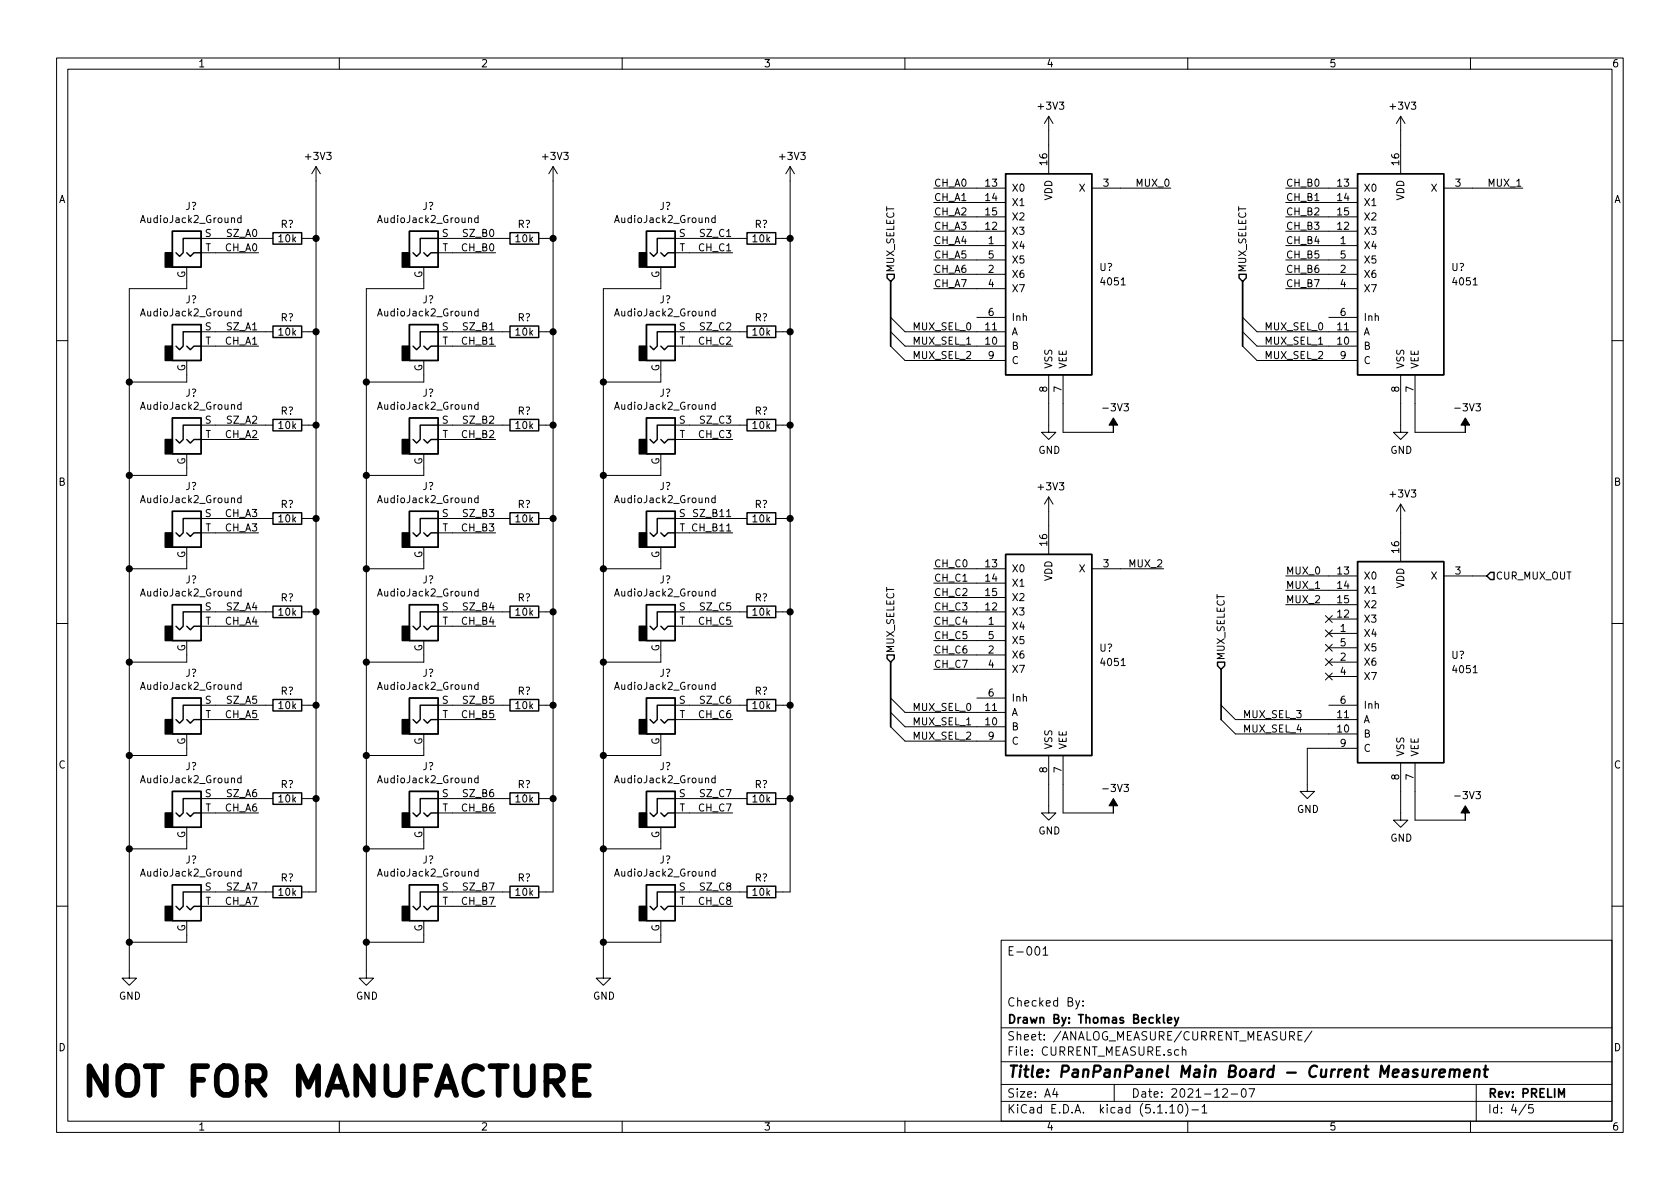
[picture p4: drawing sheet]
<svg xmlns="http://www.w3.org/2000/svg" width="297mm" height="210mm" viewBox="0 0 297 210" stroke-linecap="round" stroke-linejoin="round" font-family="sans-serif">
<g fill="none" stroke="#000" stroke-width=".18">
<path d="M10 10.3h277v189.9h-277zM12 12.2h273v186.1h-273zM60 10.3v1.9M110 10.3v1.9M160 10.3v1.9M210 10.3v1.9M260 10.3v1.9M42.6 38.6l-.3-.1-.3 .3 .1 .5h.5M42.6 38.1v1.3M55.9 29.5v128.2h-2.6M55.9 29.5l-.8 1.2M55.9 29.5l.7 1.2"/>
<path d="M84.5 38.6l-.3-.1-.3 .3 .1 .5h.5M84.5 38.1v1.3M97.8 29.5v128.2h-2.6M97.8 29.5l-.8 1.2M97.8 29.5l.8 1.2M126.4 38.6l-.3-.1-.3 .3 .2 .5h.4M126.4 38.1v1.3M139.7 29.5v128.2h-2.5M139.7 29.5l-.8 1.2M139.7 29.5l.8 1.2M165.1 33.3h12.7M165.1 35.8h12.7"/>
<path d="M165.1 38.3h12.7M185.4 20.6v10.1M185.4 20.6l-.7 1.2M185.4 20.6l.8 1.2M193 33.3h14M227.3 33.3h12.7M227.3 35.8h12.7M227.3 38.3h12.7M247.6 20.6v10.1M247.6 20.6l-.7 1.2M247.6 20.6l.8 1.2M255.3 33.3h13.9"/>
<path d="M33 47.2v3.8h-10.1v122h1.2l-1.2 1.2-1.3-1.2h1.3M35.6 42.2h12.7M35.6 58.7h12.7M35.6 44.7h10.1M42.6 55.1l-.3-.1-.3 .3 .1 .5h.5M42.6 54.6v1.3M53.3 42.2h2.6M53.3 58.7h2.6M74.9 47.2v3.8h-10.1v122h1.2l-1.2 1.2-1.3-1.2h1.3M77.5 42.2h12.7M77.5 58.7h12.7M77.5 44.7h10.1"/>
<path d="M84.5 55.1l-.3-.1-.3 .3 .1 .5h.5M84.5 54.6v1.3M95.2 42.2h2.6M95.2 58.7h2.6M116.8 47.2v3.8h-10.1v122h1.2l-1.2 1.2-1.3-1.2h1.3M119.4 42.2h12.7M119.4 58.7h12.7M119.4 44.7h10.1M126.4 55.1l-.3-.1-.3 .3 .2 .5h.4M126.4 54.6v1.3M137.2 42.2h2.5M137.2 58.7h2.5"/>
<path d="M157.5 56.1l2.5 2.6h17.8M157.5 58.7l2.5 2.5h17.8M165.1 43.4h12.7M165.1 40.9h12.7M165.1 48.5h12.7M165.1 51h12.7M165.1 46h12.7M172.7 56.1h5.1M219.7 56.1l2.5 2.6h17.8M219.7 58.7l2.5 2.5h17.8M227.3 43.4h12.7M227.3 40.9h12.7"/>
<path d="M227.3 48.5h12.7M227.3 51h12.7M227.3 46h12.7M234.9 56.1h5.1M10 60.2h2M33 63.7v3.9h-10.1M35.6 61.2h10.1M35.6 75.2h12.7M35.6 77.7h10.1M42.6 71.6l-.3-.1-.3 .3 .1 .5h.5M42.6 71.1v1.3M53.3 75.2h2.6"/>
<path d="M74.9 63.7v3.9h-10.1M77.5 61.2h10.1M77.5 75.2h12.7M77.5 77.7h10.1M84.5 71.6l-.3-.1-.3 .3 .1 .5h.5M84.5 71.1v1.3M95.2 75.2h2.6M116.8 63.7v3.9h-10.1M119.4 61.2h10.1M119.4 75.2h12.7M119.4 77.7h10.1M126.4 71.6l-.3-.1-.3 .3 .2 .5h.4"/>
<path d="M126.4 71.1v1.3M137.2 75.2h2.5M157.5 61.2l2.5 2.5h17.8M185.4 66.3v10.1h1.3l-1.3 1.3-1.3-1.3h1.3M188 66.3v10.1h8.8M219.7 61.2l2.5 2.5h17.8M247.6 66.3v10.1h1.3l-1.3 1.3-1.2-1.3h1.2M250.2 66.3v10.1h8.9M285 60.2h2M33 80.3v3.8h-10.1M33 96.8v3.8h-10.1M35.6 91.7h12.7"/>
<path d="M35.6 94.2h10.1M42.6 88.1h-.3l-.3 .2 .1 .5h.5M42.6 87.6v1.3M53.3 91.7h2.6M74.9 80.3v3.8h-10.1M74.9 96.8v3.8h-10.1M77.5 91.7h12.7M77.5 94.2h10.1M84.5 88.1h-.3l-.3 .2 .1 .5h.5M84.5 87.6v1.3M95.2 91.7h2.6M116.8 80.3v3.8h-10.1"/>
<path d="M116.8 96.8v3.8h-10.1M119.4 91.7h12.7M119.4 94.2h10.1M126.4 88.1h-.3l-.3 .2 .2 .5h.4M126.4 87.6v1.3M137.2 91.7h2.5M185.4 87.9l-.7 1.2M185.4 87.9v10.1M185.4 87.9l.8 1.2M247.6 89.1l-.7 1.3M247.6 89.1v10.2M247.6 89.1l.8 1.3"/>
<path d="M10 110.3h2M33 113.3v3.8h-10.1M35.6 108.2h12.7M35.6 110.7h10.1M42.6 104.6h-.3l-.3 .2 .1 .6h.5M42.6 104.1v1.3M53.3 108.2h2.6M74.9 113.3v3.8h-10.1M77.5 108.2h12.7M77.5 110.7h10.1M84.5 104.6h-.3l-.3 .2 .1 .6h.5M84.5 104.1v1.3"/>
<path d="M95.2 108.2h2.6M116.8 113.3v3.8h-10.1M119.4 108.2h12.7M119.4 110.7h10.1M126.4 104.6h-.3l-.3 .2 .2 .6h.4M126.4 104.1v1.3M137.2 108.2h2.5M165.1 108.2h12.7M165.1 110.7h12.7M165.1 100.6h12.7M165.1 103.1h12.7M165.1 105.7h12.7"/>
<path d="M165.1 115.8h12.7M165.1 118.4h12.7M165.1 113.3h12.7M193 100.6h12.7M227.3 101.8h12.7M227.3 104.4h12.7M227.3 106.9h12.7M234.3 119l1.3 1.2M234.3 116.5l1.3 1.2M234.3 113.9l1.3 1.3M234.3 111.4l1.3 1.2M234.3 108.9l1.3 1.2"/>
<path d="M234.9 112h5.1M234.9 109.5h5.1M234.9 117.1h5.1M234.9 119.6h5.1M234.9 114.5h5.1M235.6 119l-1.3 1.2M235.6 116.5l-1.3 1.2M235.6 113.9l-1.3 1.3M235.6 111.4l-1.3 1.2M235.6 108.9l-1.3 1.2M255.3 101.8h7.6M285 110.3h2"/>
<path d="M33 129.8v3.8h-10.1M35.6 124.7h12.7M35.6 127.2h10.1M42.6 137.6h-.3l-.3 .2 .1 .6h.5M42.6 121.1h-.3l-.3 .2 .1 .6h.5M42.6 120.6v1.3M42.6 137.2v1.2M53.3 124.7h2.6M74.9 129.8v3.8h-10.1M77.5 124.7h12.7M77.5 127.2h10.1M84.5 121.1h-.3l-.3 .2 .1 .6h.5"/>
<path d="M84.5 137.6h-.3l-.3 .2 .1 .6h.5M84.5 120.6v1.3M84.5 137.2v1.2M95.2 124.7h2.6M116.8 129.8v3.8h-10.1M119.4 124.7h12.7M119.4 127.2h10.1M126.4 121.1h-.3l-.3 .2 .2 .6h.4M126.4 137.6h-.3l-.3 .2 .2 .6h.4M126.4 120.6v1.3M126.4 137.2v1.2M137.2 124.7h2.5"/>
<path d="M157.5 126l2.5 2.5h17.8M157.5 123.4l2.5 2.6h17.8M157.5 128.5l2.5 2.6h17.8M172.7 123.4h5.1M185.4 133.6v10.2h1.3l-1.3 1.2-1.3-1.2h1.3M188 133.6v10.2h8.8M215.9 124.7l2.5 2.5h21.6M215.9 127.2l2.5 2.6h21.6M234.9 124.7h5.1M240 132.3h-8.9v7.6h1.3l-1.3 1.3-1.2-1.3h1.2M247.6 134.9v10.1h1.3l-1.3 1.3-1.2-1.3h1.2M250.2 134.9v10.1h8.9"/>
<path d="M33 146.3v3.8h-10.1M35.6 157.7h12.7M35.6 141.2h12.7M35.6 143.8h10.1M42.6 154.1h-.3l-.3 .2 .1 .6h.5M42.6 153.7v1.2M53.3 141.2h2.6M74.9 146.3v3.8h-10.1M77.5 157.7h12.7M77.5 141.2h12.7M77.5 143.8h10.1M84.5 154.1h-.3l-.3 .2 .1 .6h.5"/>
<path d="M84.5 153.7v1.2M95.2 141.2h2.6M116.8 146.3v3.8h-10.1M119.4 157.7h12.7M119.4 141.2h12.7M119.4 143.8h10.1M126.4 154.1h-.3l-.3 .2 .2 .6h.4M126.4 153.7v1.2M137.2 141.2h2.5M10 160.2h2M33 162.8v3.8h-10.1M35.6 160.3h10.1"/>
<path d="M74.9 162.8v3.8h-10.1M77.5 160.3h10.1M116.8 162.8v3.8h-10.1M119.4 160.3h10.1M177 166.3h108v32h-108zM184.4 167.8l.4-.4v1.5M184.4 168.9h.9M190.2 176.9l.4 1M190.9 176.9l-.5 1.4-.2 .1M191.5 177.8v.1M191.5 177v.1M285 160.2h2"/>
<path d="M60 198.3v1.9M110 198.3v1.9M160 198.3v1.9M177 194.8h108M177 191.8h108M177 187.8h108M177 181.8h108M186.5 192.5l-.4 1h1M186.8 193v1M197 191.8v3M206.8 195.8l.5-.5v1.5M206.8 196.8h.9"/>
<path d="M208.5 195.4l.1-.1a.8 .8 0 0 1 .5 .8 .8 .8 0 0 1-.5 .7 1 1 0 0 1-.1-1.4zM209 185.7l.2-.1 .4 .1 .1 .9M209 185.1v1.5M209.6 195.1a1.71 1.71 0 0 1 0 2.3M210 198.3v1.9M210.7 196.3h1.2M212.5 195.8l.5-.5v1.5M212.5 196.8h.9M216.2 192.7l.2-.2h.4l.2 .5-.9 1h.9M217.7 193.5h1.1M219.6 192.7l.4-.2a.94 .94 0 0 1 0 1.5 .82 .82 0 0 1-.4-1.3zM220.8 192.5h1l-.6 1.5"/>
<path d="M229.5 183.1h.5M230.2 182.4h-.7v1.5h.7M232 182.3l-1.3 2M260 198.3v1.9M261 191.8v6.5M269.8 195.2l-1.2 2M271 195.3h-.7v.7l.2-.1 .5 .1 .1 .2-.1 .5-.2 .1-.5-.1"/>
</g>
<path d="M157.5 49.8v11.4M219.7 49.8v11.4M157.5 117.1v11.4M215.9 118.4v8.8M207.7 179.9l.3 1M208.4 179.9l-.5 1.4-.2 .1M206.5 180.4l.7-.1-.1-.3-.4-.1-.2 .2v.7h.6M275.6 194v-1.5l.5 1.1 .5-1.1v1.5" fill="none" stroke="#000" stroke-width=".3"/>
<g fill="none" stroke="#000" stroke-width=".41">
<path d="M251.6 189.1v1.2a.59 .59 0 0 0 .7 0M252.5 189.1l-.2 1.3M253.4 189.1l-.1 1.3M254 189.1a.55 .55 0 0 0-.6 .4M254.5 189.8l1-.2-.1-.4-.5-.1-.3 .3-.1 .9 .2 .1 .6-.1M256.4 189.3a.5 .5 0 0 1 .8 .1l-.1 1M256.4 189.1l-.2 1.3M257.2 189.4a.47 .47 0 0 1 .5-.3 .47 .47 0 0 1 .4 .3l-.1 1M258.9 189.8l1-.2-.1-.4-.5-.1-.3 .3-.1 .9 .2 .1 .6-.1M260.8 189.3a.5 .5 0 0 1 .8 .1l-.1 1M260.8 189.1l-.2 1.3M262.3 189.1h.8"/>
<path d="M262.7 188.4l-.2 1.8 .1 .1 .3 .1"/>
</g>
<g fill="none" stroke="#000" stroke-width=".25">
<path d="M177.8 30.7h15.2v35.6h-15.2zM240 30.7h15.3v35.6h-15.3zM30.5 57.4h5.1v6.3h-5.1zM30.5 40.9h5.1v6.3h-5.1zM33 44.7l.7 .6 .6-.6h1.3M35.6 58.7h-3.2v2.5l-.7 .6-.6-.6M35.6 42.2h-3.2v2.5l-.7 .6-.6-.6M48.3 57.7h5v2h-5zM48.3 41.1h5v2.1h-5zM72.4 40.9h5.1v6.3h-5.1zM72.4 57.4h5.1v6.3h-5.1zM74.9 44.7l.7 .6 .6-.6h1.3"/>
<path d="M77.5 42.2h-3.2v2.5l-.6 .6-.7-.6M77.5 58.7h-3.2v2.5l-.6 .6-.7-.6M90.2 41.1h5v2.1h-5zM90.2 57.7h5v2h-5zM114.3 57.4h5.1v6.3h-5.1zM114.3 40.9h5.1v6.3h-5.1zM116.8 44.7l.7 .6 .6-.6h1.3M119.4 58.7h-3.2v2.5l-.6 .6-.7-.6M119.4 42.2h-3.2v2.5l-.6 .6-.7-.6M132.1 41.1h5.1v2.1h-5.1zM132.1 57.7h5.1v2h-5.1zM156.8 48.5h1.3v.6l-.6 .7-.7-.7z"/>
<path d="M219.1 48.5h1.2v.6l-.6 .7-.6-.7zM30.5 73.9h5.1v6.4h-5.1zM33 77.7l.7 .7 .6-.7h1.3M33 61.2l.7 .6 .6-.6h1.3M35.6 75.2h-3.2v2.5l-.7 .7-.6-.7M48.3 74.2h5v2h-5zM72.4 73.9h5.1v6.4h-5.1zM74.9 61.2l.7 .6 .6-.6h1.3M74.9 77.7l.7 .7 .6-.7h1.3M77.5 75.2h-3.2v2.5l-.6 .7-.7-.7M90.2 74.2h5v2h-5zM114.3 73.9h5.1v6.4h-5.1z"/>
<path d="M116.8 61.2l.7 .6 .6-.6h1.3M116.8 77.7l.7 .7 .6-.7h1.3M119.4 75.2h-3.2v2.5l-.6 .7-.7-.7M132.1 74.2h5.1v2h-5.1zM30.5 90.4h5.1v6.4h-5.1zM33 94.2l.7 .7 .6-.7h1.3M35.6 91.7h-3.2v2.5l-.7 .7-.6-.7M48.3 90.7h5v2h-5zM72.4 90.4h5.1v6.4h-5.1zM74.9 94.2l.7 .7 .6-.7h1.3M77.5 91.7h-3.2v2.5l-.6 .7-.7-.7M90.2 90.7h5v2h-5z"/>
<path d="M114.3 90.4h5.1v6.4h-5.1zM116.8 94.2l.7 .7 .6-.7h1.3M119.4 91.7h-3.2v2.5l-.6 .7-.7-.7M132.1 90.7h5.1v2h-5.1zM177.8 98h15.2v35.6h-15.2zM240 99.3h15.3v35.6h-15.3zM30.5 106.9h5.1v6.4h-5.1zM33 110.7l.7 .7 .6-.7h1.3M35.6 108.2h-3.2v2.5l-.7 .7-.6-.7M48.3 107.2h5v2h-5zM72.4 106.9h5.1v6.4h-5.1zM74.9 110.7l.7 .7 .6-.7h1.3"/>
<path d="M77.5 108.2h-3.2v2.5l-.6 .7-.7-.7M90.2 107.2h5v2h-5zM114.3 106.9h5.1v6.4h-5.1zM116.8 110.7l.7 .7 .6-.7h1.3M119.4 108.2h-3.2v2.5l-.6 .7-.7-.7M132.1 107.2h5.1v2h-5.1zM156.8 115.8h1.3v.7l-.6 .6-.7-.6zM215.3 117.1h1.2v.6l-.6 .7-.6-.7zM263.5 101.2h.7v1.3h-.7l-.6-.7zM30.5 139.9h5.1v6.4h-5.1zM30.5 123.4h5.1v6.4h-5.1zM33 127.2l.7 .7 .6-.7h1.3"/>
<path d="M35.6 124.7h-3.2v2.5l-.7 .7-.6-.7M48.3 123.7h5v2h-5zM72.4 123.4h5.1v6.4h-5.1zM72.4 139.9h5.1v6.4h-5.1zM74.9 127.2l.7 .7 .6-.7h1.3M77.5 124.7h-3.2v2.5l-.6 .7-.7-.7M90.2 123.7h5v2h-5zM114.3 123.4h5.1v6.4h-5.1zM114.3 139.9h5.1v6.4h-5.1zM116.8 127.2l.7 .7 .6-.7h1.3M119.4 124.7h-3.2v2.5l-.6 .7-.7-.7M132.1 123.7h5.1v2h-5.1z"/>
<path d="M30.5 156.5h5.1v6.3h-5.1zM33 143.8l.7 .6 .6-.6h1.3M35.6 157.7h-3.2v2.6l-.7 .6-.6-.6M35.6 141.2h-3.2v2.6l-.7 .6-.6-.6M48.3 156.7h5v2h-5zM48.3 140.2h5v2h-5zM72.4 156.5h5.1v6.3h-5.1zM74.9 143.8l.7 .6 .6-.6h1.3M77.5 141.2h-3.2v2.6l-.6 .6-.7-.6M77.5 157.7h-3.2v2.6l-.6 .6-.7-.6M90.2 140.2h5v2h-5zM90.2 156.7h5v2h-5z"/>
<path d="M114.3 156.5h5.1v6.3h-5.1zM116.8 143.8l.7 .6 .6-.6h1.3M119.4 141.2h-3.2v2.6l-.6 .6-.7-.6M119.4 157.7h-3.2v2.6l-.6 .6-.7-.6M132.1 140.2h5.1v2h-5.1zM132.1 156.7h5.1v2h-5.1zM33 160.3l.7 .6 .6-.6h1.3M74.9 160.3l.7 .6 .6-.6h1.3M116.8 160.3l.7 .6 .6-.6h1.3"/>
</g>
<g fill="#000" stroke="#000" stroke-width=".25">
<path d="M29.2 44.7h1.3v2.5h-1.3zM71.1 44.7h1.3v2.5h-1.3zM113 44.7h1.3v2.5h-1.3zM29.2 61.2h1.3v2.5h-1.3zM71.1 61.2h1.3v2.5h-1.3zM113 61.2h1.3v2.5h-1.3zM29.2 77.7h1.3v2.6h-1.3zM29.2 94.2h1.3v2.6h-1.3zM71.1 77.7h1.3v2.6h-1.3zM71.1 94.2h1.3v2.6h-1.3zM113 77.7h1.3v2.6h-1.3zM113 94.2h1.3v2.6h-1.3z"/>
<path d="M29.2 110.7h1.3v2.6h-1.3zM71.1 110.7h1.3v2.6h-1.3zM113 110.7h1.3v2.6h-1.3zM29.2 127.2h1.3v2.6h-1.3zM71.1 127.2h1.3v2.6h-1.3zM113 127.2h1.3v2.6h-1.3zM29.2 143.8h1.3v2.5h-1.3zM71.1 143.8h1.3v2.5h-1.3zM113 143.8h1.3v2.5h-1.3zM29.2 160.3h1.3v2.5h-1.3zM71.1 160.3h1.3v2.5h-1.3zM113 160.3h1.3v2.5h-1.3z"/>
<circle cx="55.9" cy="42.2" r=".51"/>
<circle cx="55.9" cy="58.7" r=".51"/>
<circle cx="97.8" cy="58.7" r=".51"/>
<circle cx="97.8" cy="42.2" r=".51"/>
<circle cx="139.7" cy="58.7" r=".51"/>
<circle cx="139.7" cy="42.2" r=".51"/>
<circle cx="22.9" cy="67.6" r=".51"/>
<circle cx="55.9" cy="75.2" r=".51"/>
<circle cx="64.8" cy="67.6" r=".51"/>
<circle cx="97.8" cy="75.2" r=".51"/>
<circle cx="106.7" cy="67.6" r=".51"/>
<circle cx="139.7" cy="75.2" r=".51"/>
<circle cx="22.9" cy="84.1" r=".51"/>
<circle cx="55.9" cy="91.7" r=".51"/>
<circle cx="64.8" cy="84.1" r=".51"/>
<circle cx="97.8" cy="91.7" r=".51"/>
<circle cx="106.7" cy="84.1" r=".51"/>
<circle cx="139.7" cy="91.7" r=".51"/>
<circle cx="22.9" cy="117.1" r=".51"/>
<circle cx="22.9" cy="100.6" r=".51"/>
<circle cx="55.9" cy="108.2" r=".51"/>
<circle cx="64.8" cy="117.1" r=".51"/>
<circle cx="64.8" cy="100.6" r=".51"/>
<circle cx="97.8" cy="108.2" r=".51"/>
<circle cx="106.7" cy="100.6" r=".51"/>
<circle cx="106.7" cy="117.1" r=".51"/>
<circle cx="139.7" cy="108.2" r=".51"/>
<circle cx="22.9" cy="133.6" r=".51"/>
<circle cx="55.9" cy="124.7" r=".51"/>
<circle cx="64.8" cy="133.6" r=".51"/>
<circle cx="97.8" cy="124.7" r=".51"/>
<circle cx="106.7" cy="133.6" r=".51"/>
<circle cx="139.7" cy="124.7" r=".51"/>
<circle cx="22.9" cy="150.1" r=".51"/>
<circle cx="55.9" cy="141.2" r=".51"/>
<circle cx="64.8" cy="150.1" r=".51"/>
<circle cx="97.8" cy="141.2" r=".51"/>
<circle cx="106.7" cy="150.1" r=".51"/>
<circle cx="139.7" cy="141.2" r=".51"/>
<circle cx="22.9" cy="166.6" r=".51"/>
<circle cx="64.8" cy="166.6" r=".51"/>
<circle cx="106.7" cy="166.6" r=".51"/>
</g>
<path d="M196.8 73.9l.8 1.3h-.8v1.2v-1.2h-.7zM259.1 73.9l.7 1.3h-.7v1.2v-1.2h-.8zM196.8 141.2l.8 1.3h-.8v1.3v-1.3h-.7zM259.1 142.5l.7 1.3h-.7v1.2v-1.2h-.8z" fill="#000" stroke="#000" stroke-width=".18"/>
<text font-size="7.1" x="14" y="193.9">NOT FOR MANUFACTURE</text>
<text font-size="2.8" x="178" y="190.5">Title: PanPanPanel Main Board - Current Measurement</text>
<g font-size="2.1">
<text x="178" y="169">E-001</text>
<text x="178" y="178">Checked By:</text>
<text x="178" y="184">Sheet: /ANALOG_MEASURE/CURRENT_MEASURE/</text>
<text x="178" y="181">Drawn By: Thomas Beckley</text>
<text x="178" y="186.7">File: CURRENT_MEASURE.sch</text>
<text x="178" y="196.9">KiCad E.D.A. kicad (5.1.10)-1</text>
<text x="178" y="194.1">Size: A4</text>
<text x="200" y="194.1">Date: 2021-12-07</text>
<text x="263" y="194.1">Rev: PRELIM</text>
<text x="263" y="196.9">Id: 4/5</text>
</g>
<g font-size="1.8">
<text x="35" y="11.9">1</text>
<text x="85" y="11.9">2</text>
<text x="135" y="11.9">3</text>
<text x="185" y="11.9">4</text>
<text x="235" y="11.9">5</text>
<text x="285" y="11.9">6</text>
<text x="183.7" y="19.4">+3V3</text>
<text x="245.9" y="19.4">+3V3</text>
<text x="54.2" y="28.3">+3V3</text>
<text x="96.1" y="28.3">+3V3</text>
<text x="138" y="28.3">+3V3</text>
<text x="185.2" y="29.2" transform="rotate(-90 185.2 29.2)">16</text>
<text x="247.4" y="29.2" transform="rotate(-90 247.4 29.2)">16</text>
<text x="10.4" y="35.9">A</text>
<text x="165.1" y="35.6">CH_A1</text>
<text x="165.1" y="33">CH_A0</text>
<text x="174.3" y="33">13</text>
<text x="174.3" y="35.6">14</text>
<text x="178.8" y="33.9">X0</text>
<text x="186.1" y="35.5" transform="rotate(-90 186.1 35.5)">VDD</text>
<text x="190.9" y="33.9">X</text>
<text x="195.1" y="33">3</text>
<text x="201.1" y="33">MUX_0</text>
<text x="227.3" y="35.6">CH_B1</text>
<text x="227.3" y="33">CH_B0</text>
<text x="236.5" y="33">13</text>
<text x="236.5" y="35.6">14</text>
<text x="241" y="33.9">X0</text>
<text x="248.3" y="35.5" transform="rotate(-90 248.3 35.5)">VDD</text>
<text x="253.1" y="33.9">X</text>
<text x="257.3" y="33">3</text>
<text x="263.3" y="33">MUX_1</text>
<text x="285.4" y="35.9">A</text>
<text x="25.2" y="39.4">AudioJack2_Ground</text>
<text x="32.8" y="37.1">J?</text>
<text x="36.2" y="41.9">S</text>
<text x="40.2" y="41.9">SZ_A0</text>
<text x="49.6" y="40.3">R?</text>
<text x="67.1" y="39.4">AudioJack2_Ground</text>
<text x="74.7" y="37.1">J?</text>
<text x="78.2" y="41.9">S</text>
<text x="82.1" y="41.9">SZ_B0</text>
<text x="91.5" y="40.3">R?</text>
<text x="109" y="39.4">AudioJack2_Ground</text>
<text x="116.6" y="37.1">J?</text>
<text x="120.1" y="41.9">S</text>
<text x="124" y="41.9">SZ_C1</text>
<text x="133.5" y="40.3">R?</text>
<text x="165.1" y="40.6">CH_A3</text>
<text x="165.1" y="38.1">CH_A2</text>
<text x="174.3" y="40.6">12</text>
<text x="174.3" y="38.1">15</text>
<text x="178.8" y="41.5">X3</text>
<text x="178.8" y="36.4">X1</text>
<text x="178.8" y="39">X2</text>
<text x="227.3" y="40.6">CH_B3</text>
<text x="227.3" y="38.1">CH_B2</text>
<text x="236.5" y="40.6">12</text>
<text x="236.5" y="38.1">15</text>
<text x="241" y="41.5">X3</text>
<text x="241" y="36.4">X1</text>
<text x="241" y="39">X2</text>
<text x="36.3" y="44.4">T</text>
<text x="39.9" y="44.4">CH_A0</text>
<text x="49.3" y="42.8">10k</text>
<text x="78.2" y="44.4">T</text>
<text x="81.8" y="44.4">CH_B0</text>
<text x="91.2" y="42.8">10k</text>
<text x="120.1" y="44.4">T</text>
<text x="123.7" y="44.4">CH_C1</text>
<text x="133.1" y="42.8">10k</text>
<text x="165.1" y="45.7">CH_A5</text>
<text x="165.1" y="43.2">CH_A4</text>
<text x="174.8" y="43.2">1</text>
<text x="174.8" y="45.7">5</text>
<text x="178.8" y="44.1">X4</text>
<text x="178.8" y="46.6">X5</text>
<text x="194.4" y="47.9">U?</text>
<text x="227.3" y="43.2">CH_B4</text>
<text x="227.3" y="45.7">CH_B5</text>
<text x="237" y="43.2">1</text>
<text x="237" y="45.7">5</text>
<text x="241" y="44.1">X4</text>
<text x="241" y="46.6">X5</text>
<text x="256.6" y="47.9">U?</text>
<text x="32.8" y="49.2" transform="rotate(-90 32.8 49.2)">G</text>
<text x="32.8" y="53.6">J?</text>
<text x="74.7" y="49.2" transform="rotate(-90 74.7 49.2)">G</text>
<text x="74.7" y="53.6">J?</text>
<text x="116.6" y="49.2" transform="rotate(-90 116.6 49.2)">G</text>
<text x="116.6" y="53.6">J?</text>
<text x="158.1" y="48.3" transform="rotate(-90 158.1 48.3)">MUX_SELECT</text>
<text x="165.1" y="50.8">CH_A7</text>
<text x="165.1" y="48.3">CH_A6</text>
<text x="174.8" y="48.3">2</text>
<text x="174.8" y="50.8">4</text>
<text x="178.8" y="49.1">X6</text>
<text x="178.8" y="51.7">X7</text>
<text x="194.8" y="50.5">4051</text>
<text x="220.3" y="48.3" transform="rotate(-90 220.3 48.3)">MUX_SELECT</text>
<text x="227.3" y="48.3">CH_B6</text>
<text x="227.3" y="50.8">CH_B7</text>
<text x="237" y="48.3">2</text>
<text x="237" y="50.8">4</text>
<text x="241" y="49.1">X6</text>
<text x="241" y="51.7">X7</text>
<text x="257.1" y="50.5">4051</text>
<text x="25.2" y="56">AudioJack2_Ground</text>
<text x="36.2" y="58.4">S</text>
<text x="40.2" y="58.4">SZ_A1</text>
<text x="49.3" y="59.4">10k</text>
<text x="49.6" y="56.8">R?</text>
<text x="67.1" y="56">AudioJack2_Ground</text>
<text x="78.2" y="58.4">S</text>
<text x="82.1" y="58.4">SZ_B1</text>
<text x="91.2" y="59.4">10k</text>
<text x="91.5" y="56.8">R?</text>
<text x="109" y="56">AudioJack2_Ground</text>
<text x="120.1" y="58.4">S</text>
<text x="124" y="58.4">SZ_C2</text>
<text x="133.1" y="59.4">10k</text>
<text x="133.5" y="56.8">R?</text>
<text x="161.3" y="58.4">MUX_SEL_0</text>
<text x="174.3" y="58.4">11</text>
<text x="174.8" y="55.9">6</text>
<text x="178.8" y="59.3">A</text>
<text x="178.8" y="56.8">Inh</text>
<text x="223.5" y="58.4">MUX_SEL_0</text>
<text x="236.5" y="58.4">11</text>
<text x="237" y="55.9">6</text>
<text x="241" y="59.3">A</text>
<text x="241" y="56.8">Inh</text>
<text x="32.8" y="65.7" transform="rotate(-90 32.8 65.7)">G</text>
<text x="36.3" y="61">T</text>
<text x="39.9" y="61">CH_A1</text>
<text x="74.7" y="65.7" transform="rotate(-90 74.7 65.7)">G</text>
<text x="78.2" y="61">T</text>
<text x="81.8" y="61">CH_B1</text>
<text x="116.6" y="65.7" transform="rotate(-90 116.6 65.7)">G</text>
<text x="120.1" y="61">T</text>
<text x="123.7" y="61">CH_C2</text>
<text x="161.3" y="63.5">MUX_SEL_2</text>
<text x="161.3" y="61">MUX_SEL_1</text>
<text x="174.3" y="61">10</text>
<text x="174.8" y="63.5">9</text>
<text x="178.8" y="61.8">B</text>
<text x="178.8" y="64.4">C</text>
<text x="186.1" y="65.3" transform="rotate(-90 186.1 65.3)">VSS</text>
<text x="188.6" y="65.3" transform="rotate(-90 188.6 65.3)">VEE</text>
<text x="223.5" y="63.5">MUX_SEL_2</text>
<text x="223.5" y="61">MUX_SEL_1</text>
<text x="236.5" y="61">10</text>
<text x="237" y="63.5">9</text>
<text x="241" y="61.8">B</text>
<text x="241" y="64.4">C</text>
<text x="248.3" y="65.3" transform="rotate(-90 248.3 65.3)">VSS</text>
<text x="250.8" y="65.3" transform="rotate(-90 250.8 65.3)">VEE</text>
<text x="32.8" y="70.1">J?</text>
<text x="74.7" y="70.1">J?</text>
<text x="116.6" y="70.1">J?</text>
<text x="185.2" y="69.3" transform="rotate(-90 185.2 69.3)">8</text>
<text x="187.7" y="69.3" transform="rotate(-90 187.7 69.3)">7</text>
<text x="247.4" y="69.3" transform="rotate(-90 247.4 69.3)">8</text>
<text x="249.9" y="69.3" transform="rotate(-90 249.9 69.3)">7</text>
<text x="25.2" y="72.5">AudioJack2_Ground</text>
<text x="36.2" y="74.9">S</text>
<text x="36.3" y="77.5">T</text>
<text x="39.9" y="77.5">CH_A2</text>
<text x="40.2" y="74.9">SZ_A2</text>
<text x="49.3" y="75.9">10k</text>
<text x="49.6" y="73.3">R?</text>
<text x="67.1" y="72.5">AudioJack2_Ground</text>
<text x="78.2" y="74.9">S</text>
<text x="78.2" y="77.5">T</text>
<text x="81.8" y="77.5">CH_B2</text>
<text x="82.1" y="74.9">SZ_B2</text>
<text x="91.2" y="75.9">10k</text>
<text x="91.5" y="73.3">R?</text>
<text x="109" y="72.5">AudioJack2_Ground</text>
<text x="120.1" y="74.9">S</text>
<text x="120.1" y="77.5">T</text>
<text x="123.7" y="77.5">CH_C3</text>
<text x="124" y="74.9">SZ_C3</text>
<text x="133.1" y="75.9">10k</text>
<text x="133.5" y="73.3">R?</text>
<text x="195.4" y="72.7">-3V3</text>
<text x="257.6" y="72.7">-3V3</text>
<text x="32.8" y="82.2" transform="rotate(-90 32.8 82.2)">G</text>
<text x="74.7" y="82.2" transform="rotate(-90 74.7 82.2)">G</text>
<text x="116.6" y="82.2" transform="rotate(-90 116.6 82.2)">G</text>
<text x="183.6" y="80.3">GND</text>
<text x="245.8" y="80.3">GND</text>
<text x="10.4" y="85.9">B</text>
<text x="25.2" y="89">AudioJack2_Ground</text>
<text x="32.8" y="86.7">J?</text>
<text x="49.6" y="89.8">R?</text>
<text x="67.1" y="89">AudioJack2_Ground</text>
<text x="74.7" y="86.7">J?</text>
<text x="91.5" y="89.8">R?</text>
<text x="109" y="89">AudioJack2_Ground</text>
<text x="116.6" y="86.7">J?</text>
<text x="133.5" y="89.8">R?</text>
<text x="183.7" y="86.7">+3V3</text>
<text x="245.9" y="88">+3V3</text>
<text x="285.4" y="85.9">B</text>
<text x="36.2" y="91.4">S</text>
<text x="36.3" y="94">T</text>
<text x="39.9" y="94">CH_A3</text>
<text x="39.9" y="91.4">CH_A3</text>
<text x="49.3" y="92.4">10k</text>
<text x="78.2" y="91.4">S</text>
<text x="78.2" y="94">T</text>
<text x="81.8" y="94">CH_B3</text>
<text x="82.1" y="91.4">SZ_B3</text>
<text x="91.2" y="92.4">10k</text>
<text x="120.1" y="91.4">S</text>
<text x="120.1" y="94">T</text>
<text x="122.8" y="94">CH_B11</text>
<text x="123.1" y="91.4">SZ_B11</text>
<text x="133.1" y="92.4">10k</text>
<text x="32.8" y="98.7" transform="rotate(-90 32.8 98.7)">G</text>
<text x="74.7" y="98.7" transform="rotate(-90 74.7 98.7)">G</text>
<text x="116.6" y="98.7" transform="rotate(-90 116.6 98.7)">G</text>
<text x="165.1" y="100.3">CH_C0</text>
<text x="174.3" y="100.3">13</text>
<text x="178.8" y="101.2">X0</text>
<text x="185.2" y="96.5" transform="rotate(-90 185.2 96.5)">16</text>
<text x="190.9" y="101.2">X</text>
<text x="195.1" y="100.3">3</text>
<text x="199.8" y="100.3">MUX_2</text>
<text x="227.3" y="101.6">MUX_0</text>
<text x="236.5" y="101.6">13</text>
<text x="247.4" y="97.7" transform="rotate(-90 247.4 97.7)">16</text>
<text x="257.3" y="101.6">3</text>
<text x="25.2" y="105.5">AudioJack2_Ground</text>
<text x="32.8" y="103.2">J?</text>
<text x="36.2" y="107.9">S</text>
<text x="40.2" y="107.9">SZ_A4</text>
<text x="49.6" y="106.3">R?</text>
<text x="67.1" y="105.5">AudioJack2_Ground</text>
<text x="74.7" y="103.2">J?</text>
<text x="78.2" y="107.9">S</text>
<text x="82.1" y="107.9">SZ_B4</text>
<text x="91.5" y="106.3">R?</text>
<text x="109" y="105.5">AudioJack2_Ground</text>
<text x="116.6" y="103.2">J?</text>
<text x="120.1" y="107.9">S</text>
<text x="124" y="107.9">SZ_C5</text>
<text x="133.5" y="106.3">R?</text>
<text x="165.1" y="107.9">CH_C3</text>
<text x="165.1" y="102.9">CH_C1</text>
<text x="165.1" y="105.4">CH_C2</text>
<text x="174.3" y="107.9">12</text>
<text x="174.3" y="102.9">14</text>
<text x="174.3" y="105.4">15</text>
<text x="178.8" y="103.8">X1</text>
<text x="178.8" y="106.3">X2</text>
<text x="186.1" y="102.8" transform="rotate(-90 186.1 102.8)">VDD</text>
<text x="227.3" y="104.1">MUX_1</text>
<text x="227.3" y="106.7">MUX_2</text>
<text x="236.5" y="104.1">14</text>
<text x="236.5" y="106.7">15</text>
<text x="241" y="102.5">X0</text>
<text x="241" y="105">X1</text>
<text x="241" y="107.6">X2</text>
<text x="248.3" y="104.1" transform="rotate(-90 248.3 104.1)">VDD</text>
<text x="253.1" y="102.5">X</text>
<text x="264.4" y="102.5">CUR_MUX_OUT</text>
<text x="36.3" y="110.5">T</text>
<text x="39.9" y="110.5">CH_A4</text>
<text x="49.3" y="108.9">10k</text>
<text x="78.2" y="110.5">T</text>
<text x="81.8" y="110.5">CH_B4</text>
<text x="91.2" y="108.9">10k</text>
<text x="120.1" y="110.5">T</text>
<text x="123.7" y="110.5">CH_C5</text>
<text x="133.1" y="108.9">10k</text>
<text x="165.1" y="110.5">CH_C4</text>
<text x="165.1" y="113">CH_C5</text>
<text x="174.8" y="110.5">1</text>
<text x="174.8" y="113">5</text>
<text x="178.8" y="111.4">X4</text>
<text x="178.8" y="108.8">X3</text>
<text x="178.8" y="113.9">X5</text>
<text x="236.5" y="109.2">12</text>
<text x="237" y="111.8">1</text>
<text x="241" y="112.6">X4</text>
<text x="241" y="110.1">X3</text>
<text x="32.8" y="115.2" transform="rotate(-90 32.8 115.2)">G</text>
<text x="32.8" y="119.7">J?</text>
<text x="74.7" y="115.2" transform="rotate(-90 74.7 115.2)">G</text>
<text x="74.7" y="119.7">J?</text>
<text x="116.6" y="115.2" transform="rotate(-90 116.6 115.2)">G</text>
<text x="116.6" y="119.7">J?</text>
<text x="158.1" y="115.6" transform="rotate(-90 158.1 115.6)">MUX_SELECT</text>
<text x="165.1" y="118.1">CH_C7</text>
<text x="165.1" y="115.6">CH_C6</text>
<text x="174.8" y="115.6">2</text>
<text x="174.8" y="118.1">4</text>
<text x="178.8" y="116.5">X6</text>
<text x="178.8" y="119">X7</text>
<text x="194.4" y="115.2">U?</text>
<text x="194.8" y="117.8">4051</text>
<text x="216.5" y="116.8" transform="rotate(-90 216.5 116.8)">MUX_SELECT</text>
<text x="237" y="116.8">2</text>
<text x="237" y="119.4">4</text>
<text x="237" y="114.3">5</text>
<text x="241" y="117.7">X6</text>
<text x="241" y="115.2">X5</text>
<text x="256.6" y="116.5">U?</text>
<text x="257.1" y="119">4051</text>
<text x="25.2" y="122">AudioJack2_Ground</text>
<text x="36.2" y="124.5">S</text>
<text x="40.2" y="124.5">SZ_A5</text>
<text x="49.3" y="125.4">10k</text>
<text x="49.6" y="122.9">R?</text>
<text x="67.1" y="122">AudioJack2_Ground</text>
<text x="78.2" y="124.5">S</text>
<text x="82.1" y="124.5">SZ_B5</text>
<text x="91.2" y="125.4">10k</text>
<text x="91.5" y="122.9">R?</text>
<text x="109" y="122">AudioJack2_Ground</text>
<text x="120.1" y="124.5">S</text>
<text x="124" y="124.5">SZ_C6</text>
<text x="133.1" y="125.4">10k</text>
<text x="133.5" y="122.9">R?</text>
<text x="161.3" y="125.7">MUX_SEL_0</text>
<text x="174.3" y="125.7">11</text>
<text x="174.8" y="123.2">6</text>
<text x="178.8" y="124.1">Inh</text>
<text x="237" y="124.5">6</text>
<text x="241" y="120.3">X7</text>
<text x="241" y="125.3">Inh</text>
<text x="32.8" y="131.7" transform="rotate(-90 32.8 131.7)">G</text>
<text x="36.3" y="127">T</text>
<text x="39.9" y="127">CH_A5</text>
<text x="74.7" y="131.7" transform="rotate(-90 74.7 131.7)">G</text>
<text x="78.2" y="127">T</text>
<text x="81.8" y="127">CH_B5</text>
<text x="116.6" y="131.7" transform="rotate(-90 116.6 131.7)">G</text>
<text x="120.1" y="127">T</text>
<text x="123.7" y="127">CH_C6</text>
<text x="161.3" y="130.8">MUX_SEL_2</text>
<text x="161.3" y="128.3">MUX_SEL_1</text>
<text x="174.3" y="128.3">10</text>
<text x="174.8" y="130.8">9</text>
<text x="178.8" y="129.2">B</text>
<text x="178.8" y="126.6">A</text>
<text x="178.8" y="131.7">C</text>
<text x="219.7" y="127">MUX_SEL_3</text>
<text x="219.7" y="129.5">MUX_SEL_4</text>
<text x="236.5" y="129.5">10</text>
<text x="236.5" y="127">11</text>
<text x="241" y="130.4">B</text>
<text x="241" y="127.9">A</text>
<text x="10.4" y="135.9">C</text>
<text x="32.8" y="136.2">J?</text>
<text x="74.7" y="136.2">J?</text>
<text x="116.6" y="136.2">J?</text>
<text x="185.2" y="136.6" transform="rotate(-90 185.2 136.6)">8</text>
<text x="186.1" y="132.6" transform="rotate(-90 186.1 132.6)">VSS</text>
<text x="187.7" y="136.6" transform="rotate(-90 187.7 136.6)">7</text>
<text x="188.6" y="132.6" transform="rotate(-90 188.6 132.6)">VEE</text>
<text x="237" y="132.1">9</text>
<text x="241" y="133">C</text>
<text x="247.4" y="137.9" transform="rotate(-90 247.4 137.9)">8</text>
<text x="248.3" y="133.9" transform="rotate(-90 248.3 133.9)">VSS</text>
<text x="249.9" y="137.9" transform="rotate(-90 249.9 137.9)">7</text>
<text x="250.8" y="133.9" transform="rotate(-90 250.8 133.9)">VEE</text>
<text x="285.4" y="135.9">C</text>
<text x="25.2" y="138.5">AudioJack2_Ground</text>
<text x="36.2" y="141">S</text>
<text x="36.3" y="143.5">T</text>
<text x="39.9" y="143.5">CH_A6</text>
<text x="40.2" y="141">SZ_A6</text>
<text x="49.3" y="141.9">10k</text>
<text x="49.6" y="139.4">R?</text>
<text x="67.1" y="138.5">AudioJack2_Ground</text>
<text x="78.2" y="141">S</text>
<text x="78.2" y="143.5">T</text>
<text x="81.8" y="143.5">CH_B6</text>
<text x="82.1" y="141">SZ_B6</text>
<text x="91.2" y="141.9">10k</text>
<text x="91.5" y="139.4">R?</text>
<text x="109" y="138.5">AudioJack2_Ground</text>
<text x="120.1" y="141">S</text>
<text x="120.1" y="143.5">T</text>
<text x="123.7" y="143.5">CH_C7</text>
<text x="124" y="141">SZ_C7</text>
<text x="133.1" y="141.9">10k</text>
<text x="133.5" y="139.4">R?</text>
<text x="195.4" y="140">-3V3</text>
<text x="229.3" y="143.8">GND</text>
<text x="257.6" y="141.3">-3V3</text>
<text x="32.8" y="148.3" transform="rotate(-90 32.8 148.3)">G</text>
<text x="74.7" y="148.3" transform="rotate(-90 74.7 148.3)">G</text>
<text x="116.6" y="148.3" transform="rotate(-90 116.6 148.3)">G</text>
<text x="183.6" y="147.6">GND</text>
<text x="245.8" y="148.8">GND</text>
<text x="25.2" y="155">AudioJack2_Ground</text>
<text x="32.8" y="152.7">J?</text>
<text x="49.6" y="155.9">R?</text>
<text x="67.1" y="155">AudioJack2_Ground</text>
<text x="74.7" y="152.7">J?</text>
<text x="91.5" y="155.9">R?</text>
<text x="109" y="155">AudioJack2_Ground</text>
<text x="116.6" y="152.7">J?</text>
<text x="133.5" y="155.9">R?</text>
<text x="36.2" y="157.5">S</text>
<text x="36.3" y="160">T</text>
<text x="39.9" y="160">CH_A7</text>
<text x="40.2" y="157.5">SZ_A7</text>
<text x="49.3" y="158.4">10k</text>
<text x="78.2" y="157.5">S</text>
<text x="78.2" y="160">T</text>
<text x="81.8" y="160">CH_B7</text>
<text x="82.1" y="157.5">SZ_B7</text>
<text x="91.2" y="158.4">10k</text>
<text x="120.1" y="157.5">S</text>
<text x="120.1" y="160">T</text>
<text x="123.7" y="160">CH_C8</text>
<text x="124" y="157.5">SZ_C8</text>
<text x="133.1" y="158.4">10k</text>
<text x="32.8" y="164.8" transform="rotate(-90 32.8 164.8)">G</text>
<text x="74.7" y="164.8" transform="rotate(-90 74.7 164.8)">G</text>
<text x="116.6" y="164.8" transform="rotate(-90 116.6 164.8)">G</text>
<text x="21" y="176.8">GND</text>
<text x="62.9" y="176.8">GND</text>
<text x="104.9" y="176.8">GND</text>
<text x="10.4" y="185.9">D</text>
<text x="285.4" y="185.9">D</text>
<text x="35" y="199.9">1</text>
<text x="85" y="199.9">2</text>
<text x="135" y="199.9">3</text>
<text x="185" y="199.9">4</text>
<text x="235" y="199.9">5</text>
<text x="285" y="199.9">6</text>
</g>
</svg>
